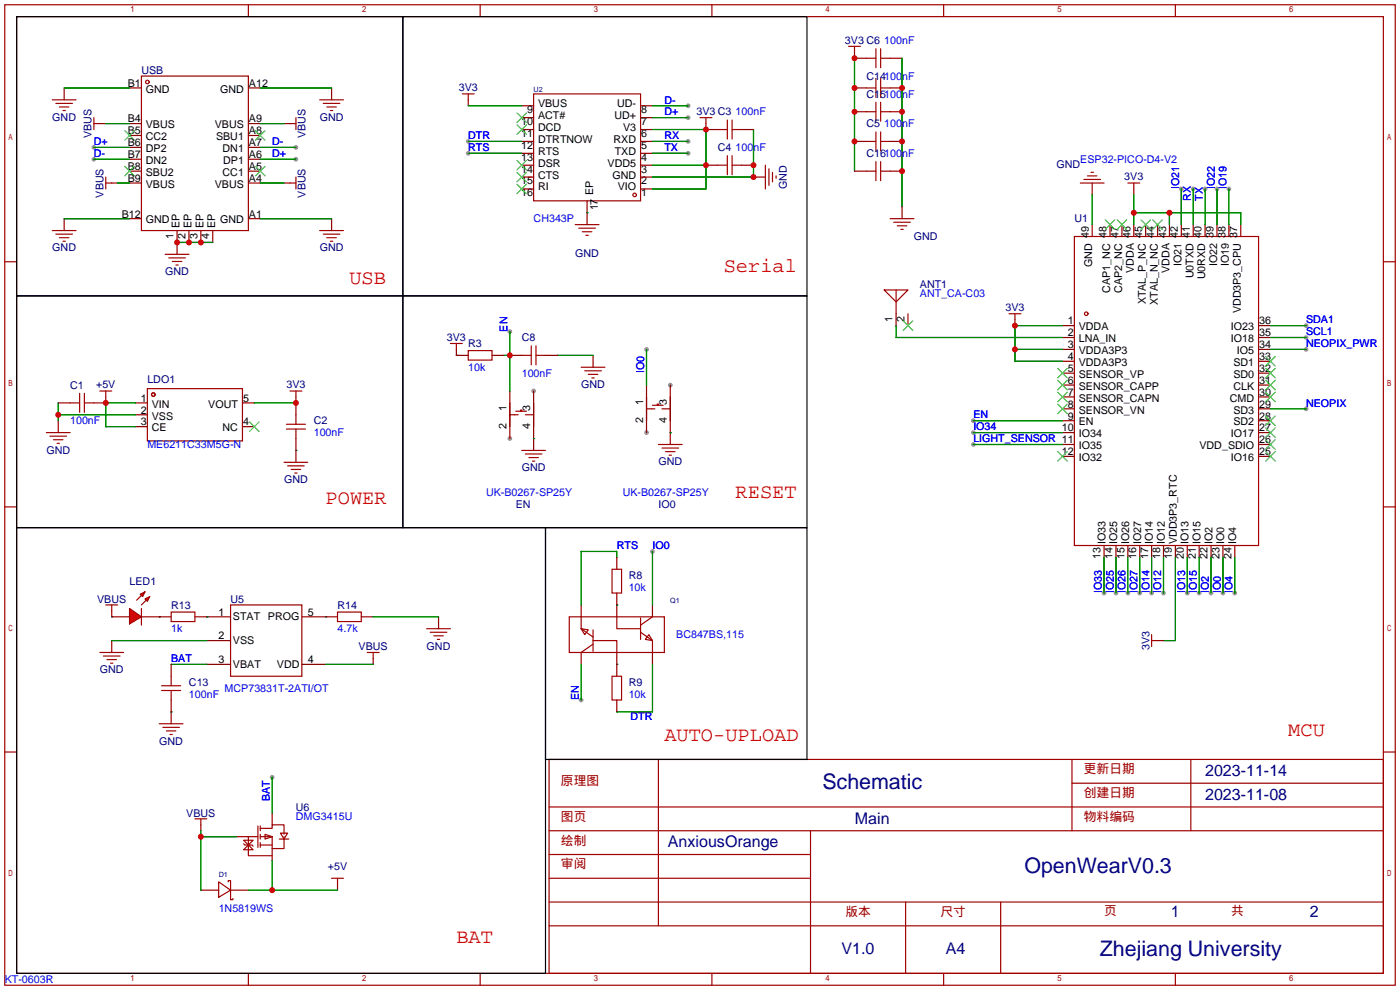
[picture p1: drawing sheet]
<svg xmlns="http://www.w3.org/2000/svg" width="299mm" height="212mm" viewBox="0 0 299 212" stroke-linecap="round" stroke-linejoin="round" font-family="sans-serif">
<g fill="#999">
<circle cx="109" cy="93.7" r=".51"/>
<circle cx="114" cy="83.6" r=".51"/>
<circle cx="138.2" cy="92.5" r=".51"/>
<circle cx="143.3" cy="82.3" r=".51"/>
<circle cx="63.2" cy="34" r=".51"/>
<circle cx="20.1" cy="31.5" r=".51"/>
<circle cx="63.2" cy="31.5" r=".51"/>
<circle cx="20.1" cy="34" r=".51"/>
<circle cx="147.1" cy="25.1" r=".51"/>
<circle cx="147.1" cy="22.6" r=".51"/>
<circle cx="100.1" cy="32.8" r=".51"/>
<circle cx="100.1" cy="30.2" r=".51"/>
<circle cx="147.1" cy="30.2" r=".51"/>
<circle cx="147.1" cy="32.8" r=".51"/>
<circle cx="261.4" cy="126.7" r=".51"/>
<circle cx="138.2" cy="74.7" r=".51"/>
<circle cx="208" cy="89.9" r=".51"/>
<circle cx="236" cy="126.7" r=".51"/>
<circle cx="238.5" cy="126.7" r=".51"/>
<circle cx="241" cy="126.7" r=".51"/>
<circle cx="246.1" cy="126.7" r=".51"/>
<circle cx="243.6" cy="126.7" r=".51"/>
<circle cx="248.7" cy="126.7" r=".51"/>
<circle cx="253.7" cy="126.7" r=".51"/>
<circle cx="256.3" cy="126.7" r=".51"/>
<circle cx="258.8" cy="126.7" r=".51"/>
<circle cx="263.9" cy="126.7" r=".51"/>
<circle cx="208" cy="92.5" r=".51"/>
<circle cx="208" cy="95" r=".51"/>
<circle cx="279.1" cy="74.7" r=".51"/>
<circle cx="279.1" cy="72.1" r=".51"/>
<circle cx="279.1" cy="69.6" r=".51"/>
<circle cx="279.1" cy="87.4" r=".51"/>
<circle cx="262.6" cy="40.4" r=".51"/>
<circle cx="260.1" cy="40.4" r=".51"/>
<circle cx="252.5" cy="40.4" r=".51"/>
<circle cx="255" cy="40.4" r=".51"/>
<circle cx="257.6" cy="40.4" r=".51"/>
<circle cx="109" cy="70.9" r=".51"/>
<circle cx="124.2" cy="149.6" r=".51"/>
<circle cx="139.4" cy="117.9" r=".51"/>
<circle cx="58.2" cy="166.1" r=".51"/>
</g>
<g fill="none" stroke="#a10000" stroke-width=".25">
<path d="M1 1h297.2v209.6h-297.2zM3.6 3.6h292.1v204.4h-292.1zM30.2 16.3h22.9v33h-22.9zM53.1 1v2.6M102.6 1v2.6M152.1 1v2.6M185.2 12.4h2M187.2 10.4v4.1M188.2 10.4v4.1M188.2 12.4h2M201.7 1v2.6M251.2 1v2.6"/>
<path d="M11.2 21.3h5.1M11.9 22.1h3.6M12.7 22.9h2M13.5 23.6h.5M20.1 26.4h1.2M20.1 25.1v2.6M22.6 39.1h1.3M22.6 37.8v2.6M62 39.1h1.2M62 26.4h1.2M63.2 25.1v2.6M63.2 37.8v2.6"/>
<path d="M68.3 21.3h5.1M69.1 22.1h3.5M69.8 22.9h2.1M70.6 23.6h.5M98.8 20.1h2.5M100.1 20.1v1.2M114 20.1h22.9v22.8h-22.9zM149.6 25.1h2.5M150.9 25.1v1.3M153.4 27.7h2M153.4 35.3h2M155.4 25.7v4"/>
<path d="M155.4 33.3v4M156.5 27.7h2M156.5 25.7v4M156.5 33.3v4M156.5 35.3h2M163.6 35.3v5.1M164.3 36.1v3.5M165.1 36.8v2.1M165.9 37.6v.5M230.9 39.1h5.1M231.6 38.4h3.6M232.4 37.6h2"/>
<path d="M233.2 36.8h.5M241 39.1h2.6M242.3 39.1v1.3M1 55.9h2.6M11.2 49.3h5.1M11.9 50h3.6M12.7 50.8h2M13.5 51.6h.5M35.3 54.4h5.1M36.1 55.1h3.5M36.8 55.9h2.1M37.6 56.6h.5"/>
<path d="M68.3 49.3h5.1M69.1 50h3.5M69.8 50.8h2.1M70.6 51.6h.5M122.9 48h5.1M123.7 48.8h3.6M124.5 49.5h2M125.2 50.3h.5M229.6 50.5h39.4v66.1h-39.4zM295.7 55.9h2.5M96.3 73.4h2.5M97.5 73.4v1.3"/>
<path d="M100.1 74.9h5.1v2.1h-5.1zM111.5 75.9h2M113.5 73.9v4.1M114.6 75.9h2M114.6 73.9v4.1M124.2 78.5h5.1M125 79.2h3.5M189 62h5.1l-2.6 2.5zM191.5 62v5.1M215.6 67.1h2.6M216.9 67.1v1.2M9.9 92.5h5.1"/>
<path d="M10.7 93.2h3.5M11.4 94h2.1M12.2 94.7h.5M15 86.1h2M17 84.1v4M18 86.1h2.1M18 84.1v4M21.3 83.6h2.6M22.6 83.6v1.2M31.5 83.1h20.3v11.1h-20.3zM60.7 98.8h5.1M61.2 91.7h4.1"/>
<path d="M61.2 90.7h4.1M61.5 99.6h3.5M62 83.6h2.5M63.2 83.6v1.2M63.2 88.6v2.1M63.2 91.7v2M109 86.1v5.1M109 88.6h1.7M110.2 87.9h2.3M111.3 87.9v-.3h.2v.3M111.5 96.3h5.1M112.3 88.6h1.7"/>
<path d="M112.3 97h3.5M113 97.8h2.1M113.8 98.6h.5M114 86.1v5.1M125.7 80h2.1M126.5 80.8h.5M138.2 84.8v5.1M138.2 87.4h1.8M139.4 86.6h2.3M140.5 86.6v-.2h.2v.2M140.7 95h5.1M141.5 87.4h1.8"/>
<path d="M141.5 95.8h3.5M142.2 96.5h2.1M143 97.3h.5M143.3 84.8v5.1M1 108.3h2.6M62.2 100.3h2.1M63 101.1h.5M295.7 108.3h2.5M21.3 139.4h5.1M22.6 129.3h2.5M23.9 129.3v1.3M30.2 130v3.6"/>
<path d="M36.6 130.8h5.1v2h-5.1zM49.3 129.3h15.2v15.2h-15.2zM72.1 130.8h5.1v2h-5.1zM78.5 139.4h2.5M79.8 139.4v1.3M121.7 131.8h20.3v7.6h-20.3zM124.2 134.4l1.5 .2-.7 1zM124.2 131.8v2.6M124.2 134.4l2.5 1.7M126.7 136.9h5.1v2.5M126.7 137.7l-2.5 1.7M126.7 134.6v4.6"/>
<path d="M130.8 121.7h2v5h-2zM131.8 131.8v2.6h5.1M136.9 135.1l2.5 1.8M136.9 132.1v4.6M138.7 135.6l.7 1.3-1.5-.2zM139.4 136.9v2.5M139.4 131.8l-2.5 1.8M246.1 135.6v2.6M246.1 136.9h1.3M22.1 140.2h3.6M22.9 141h2M23.6 141.7h.5"/>
<path d="M34 154.7h5.1M34.5 147.6h4.1M34.5 146.6h4.1M34.8 155.4h3.6M35.6 156.2h2M36.3 157h.5M36.6 144.5v2.1M36.6 147.6v2M130.8 144.5h2v5.1h-2zM1 160.7h2.6M41.7 175h2.5M42.9 175v1.3"/>
<path d="M52.1 179.6h2l-1 1zM55.1 178.8h-2v4.1h5.1M55.1 176.5v4.6M55.6 177h2.6v-.7h2.5v2M55.6 178.8h2.6v2.6h2.5v-2.6M55.6 176.5v1M55.6 178.3v1M56.6 178.3l1.6 .5-1.6 .5zM59.7 179.3h2M59.9 178.1h1.6l-.8 1.2zM117.3 162.3h178.4v45.7h-178.4zM117.3 177.5h178.4"/>
<path d="M117.3 172.5h178.4M140.7 162.3v35.6M173.2 177.5v30.5M229.1 162.3v15.2M229.1 167.4h66.6M254.5 162.3v15.2M295.7 160.7h2.5M46.7 188.5l2.6 1.7-2.6 1.6zM48.8 188.5v-.3h.5v4.1h.5v-.3M52.1 180.3l.2 .3h1.5l.3 .2M53.1 180.6l1 1h-2zM55.6 180.6h2.6"/>
<path d="M55.6 180.1v1M70.9 187.7h2.5M72.1 187.7v1.3M117.3 182.6h55.9M117.3 197.9h178.4M117.3 192.8h178.4M117.3 187.7h55.9M193.5 192.8v15.2M213.9 192.8v15.2M53.1 208v2.6M102.6 208v2.6M152.1 208v2.6"/>
<path d="M201.7 208v2.6M251.2 208v2.6"/>
<circle cx="31.5" cy="17.5" r=".38"/>
<circle cx="135.6" cy="41.7" r=".38"/>
<circle cx="232.2" cy="67.1" r=".38"/>
<circle cx="32.8" cy="84.3" r=".38"/>
</g>
<g fill="none" stroke="#870000" stroke-width=".25">
<path d="M13.7 18.8v2.5M27.7 18.8h2.5M53.1 18.8h2.5M70.9 18.8v2.5M182.6 12.4h2.6M190.2 12.4h2.6M21.3 26.4h1.3M23.9 39.1h1.2M27.7 26.4h2.5M27.7 29h2.5M27.7 31.5h2.5M27.7 34h2.5"/>
<path d="M27.7 36.6h2.5M27.7 39.1h2.5M53.1 26.4h2.5M53.1 29h2.5M53.1 31.5h2.5M53.1 34h2.5M53.1 36.6h2.5M53.1 39.1h2.5M60.7 26.4h1.3M60.7 39.1h1.3M100.1 21.3v1.3M111.5 37.8h2.5"/>
<path d="M111.5 35.3h2.5M111.5 32.8h2.5M111.5 30.2h2.5M111.5 27.7h2.5M111.5 25.1h2.5M111.5 22.6h2.5M136.9 37.8h2.5M136.9 35.3h2.5M136.9 32.8h2.5M136.9 30.2h2.5M136.9 27.7h2.5M136.9 25.1h2.5"/>
<path d="M136.9 22.6h2.5M150.9 35.3h2.5M150.9 26.4v1.3h2.5M158.5 35.3h2.5M158.5 27.7h2.5M161 37.8h2.6M233.4 39.1v2.6M13.7 46.7v2.6M27.7 46.7h2.5M37.8 49.3v5.1M40.4 49.3v2.5M42.9 49.3v2.5"/>
<path d="M45.5 49.3v2.5M53.1 46.7h2.5M70.9 46.7v2.6M111.5 40.4h2.5M125.5 42.9v5.1M136.9 40.4h2.5M233.4 48v2.5M237.2 48v2.5M239.8 48v2.5M242.3 40.4v1.3M242.3 48v2.5M244.9 48v2.5"/>
<path d="M247.4 48v2.5M249.9 48v2.5M252.5 48v2.5M255 48v2.5M257.6 48v2.5M260.1 48v2.5M262.6 48v2.5M265.2 48v2.5M97.5 74.7v1.2h2.6M105.2 75.9h2.5M109 75.9h2.5M116.6 75.9h2.5"/>
<path d="M126.7 75.9v2.6M191.5 67.1v2.5M194.1 67.1v2.5M216.9 68.3v1.3M227.1 69.6h2.5M227.1 72.1h2.5M227.1 74.7h2.5M227.1 77.2h2.5M227.1 79.8h2.5M269 69.6h2.5M269 72.1h2.5M269 74.7h2.5"/>
<path d="M269 77.2h2.5M269 79.8h2.5M12.4 86.1h2.6M12.4 89.9v2.6M22.6 84.8v1.3h-2.5M29 86.1h2.5M29 88.6h2.5M29 91.2h2.5M51.8 86.1h2.6M51.8 91.2h2.6M63.2 84.8v3.8M63.2 93.7v5.1"/>
<path d="M109 83.6v10.1M114 83.6v12.7M138.2 82.3v10.2M143.3 82.3v12.7M227.1 82.3h2.5M227.1 84.8h2.5M227.1 87.4h2.5M227.1 89.9h2.5M227.1 92.5h2.5M227.1 95h2.5M227.1 97.5h2.5M269 82.3h2.5"/>
<path d="M269 84.8h2.5M269 87.4h2.5M269 89.9h2.5M269 92.5h2.5M269 95h2.5M269 97.5h2.5M131.8 119.1v2.6M236 116.6v2.5M238.5 116.6v2.5M241 116.6v2.5M243.6 116.6v2.5M246.1 116.6v2.5"/>
<path d="M248.7 116.6v2.5M251.2 116.6v2.5M253.7 116.6v2.5M256.3 116.6v2.5M258.8 116.6v2.5M261.4 116.6v2.5M263.9 116.6v2.5M23.9 130.6v1.2M23.9 136.9v2.5M34 131.8h2.6M41.7 131.8h7.6M44.2 136.9h5.1"/>
<path d="M64.5 131.8h7.6M77.2 131.8h2.6M124.2 129.3v2.5M124.2 139.4v2.6M131.8 126.7v5.1M131.8 139.4v5.1M139.4 129.3v2.5M139.4 139.4v2.6M247.4 136.9h1.3M36.6 142v2.5M36.6 149.6v5.1M44.2 142h5.1"/>
<path d="M64.5 142h5.1M79.8 140.7v1.3M131.8 149.6v2.5M42.9 176.3v1.2M50.5 178.8h2.6M58.2 173.7v2.6M42.9 190.2h3.8M49.3 190.2h3.8M58.2 181.4v2.5M72.1 189v1.2"/>
</g>
<g fill="none" stroke="#3c3" stroke-width=".25">
<path d="M26.7 27.9l2 2.1M26.7 35.6l2 2M28.7 27.9l-2 2.1M28.7 35.6l-2 2M54.6 35.6l2 2M54.6 27.9l2 2.1M56.6 35.6l-2 2M56.6 27.9l-2 2.1M110.5 24.1l2 2.1M110.5 26.7l2 2M110.5 34.3l2 2M110.5 36.8l2 2.1"/>
<path d="M110.5 39.4l2 2M112.5 24.1l-2 2.1M112.5 26.7l-2 2M112.5 34.3l-2 2M112.5 36.8l-2 2.1M112.5 39.4l-2 2M236.2 47l2.1 2M238.3 47l-2.1 2M238.8 47l2 2M240.8 47l-2 2M243.8 47l2.1 2M245.9 47l-2.1 2"/>
<path d="M246.4 47l2 2M248.4 47l-2 2M193 68.6l2.1 2M195.1 68.6l-2.1 2M226.1 78.7l2 2.1M228.1 78.7l-2 2.1M270.5 78.7l2 2.1M270.5 76.2l2 2M272.5 78.7l-2 2.1M272.5 76.2l-2 2M53.3 90.2l2.1 2M55.4 90.2l-2.1 2"/>
<path d="M226.1 81.3l2 2M226.1 83.8l2 2.1M226.1 86.4l2 2M226.1 96.5l2 2.1M228.1 81.3l-2 2M228.1 83.8l-2 2.1M228.1 86.4l-2 2M228.1 96.5l-2 2.1M270.5 96.5l2 2.1M270.5 94l2 2M270.5 91.4l2 2.1M270.5 88.9l2 2"/>
<path d="M270.5 83.8l2 2.1M270.5 81.3l2 2M272.5 96.5l-2 2.1M272.5 94l-2 2M272.5 91.4l-2 2.1M272.5 88.9l-2 2M272.5 83.8l-2 2.1M272.5 81.3l-2 2"/>
</g>
<g fill="none" stroke="#008700" stroke-width=".25">
<path d="M13.7 18.8h14M55.6 18.8h15.3M20.1 34h7.6M20.1 31.5h7.6M22.6 26.4h5.1M25.1 39.1h2.6M55.6 39.1h5.1M55.6 34h7.6M55.6 31.5h7.6M55.6 26.4h5.1M100.1 22.6h11.4M100.1 32.8h11.4"/>
<path d="M100.1 30.2h11.4M139.4 22.6h7.7M139.4 25.1h7.7M139.4 32.8h7.7M139.4 30.2h7.7M139.4 27.7h11.5v12.7h-11.5M139.4 35.3h11.5M161 27.7v10.1h-21.6M13.7 46.7h14M37.8 51.8h7.7M55.6 46.7h15.3M125.5 45.5h.1"/>
<path d="M242.3 45.5h22.9v2.5M242.3 41.7v6.3M249.9 45.5v2.5M252.5 40.4v7.6M255 40.4v7.6M257.6 40.4v7.6M260.1 40.4v7.6M262.6 40.4v7.6M97.5 75.9h.1M107.7 75.9h1.3M109 70.9v12.7M119.1 75.9h7.6"/>
<path d="M138.2 74.7v7.6M191.5 69.6v2.5h35.6M216.9 74.7h10.2M227.1 69.6h-10.2v7.6h10.2M271.5 74.7h7.6M271.5 69.6h7.6M271.5 72.1h7.6M12.4 86.1v3.8M12.4 88.6h16.6M29 86.1h-6.4v5.1h6.4M54.4 86.1h8.8M63.2 96.3h.1"/>
<path d="M114 93.7h.1M143.3 92.5h.1M208 89.9h19.1M208 92.5h19.1M208 95h19.1M271.5 87.4h7.6M131.8 119.1v-1.2h-7.6v11.4M139.4 117.9v11.4M236 119.1v7.6M238.5 119.1v7.6M241 119.1v7.6M243.6 119.1v7.6"/>
<path d="M246.1 119.1v7.6M248.7 119.1v7.6M251.2 119.1v17.8h-2.5M253.7 119.1v7.6M256.3 119.1v7.6M258.8 119.1v7.6M261.4 119.1v7.6M263.9 119.1v7.6M23.9 131.8h.1M23.9 136.9h20.3M34 131.8h.1M44.2 131.8h.1"/>
<path d="M69.6 131.8h.1M131.8 129.3h.1M36.6 152.1h.1M36.6 142h7.6M69.6 142h10.2M124.2 142v7.6M131.8 142h.1M139.4 142v10.1h-7.6M42.9 178.8h7.6M42.9 177.5v12.7M58.2 166.1v7.6M53.1 190.2h19"/>
<path d="M58.2 183.9v6.3"/>
</g>
<path d="M3.6 3.6h82.5v59.6h-82.5zM86.1 3.6h86.4v59.6h-86.4zM3.6 63.2h82.5v49.6h-82.5zM86.1 63.2h86.4v49.6h-86.4zM3.6 112.8h113v95.2h-113zM116.6 112.8h55.9v49.5h-55.9z" fill="none" stroke="#000" stroke-width=".25"/>
<g fill="#f00" stroke="#a10000" stroke-width=".25">
<path d="M27.7 130l2.5 1.8-2.5 1.6z"/>
<path d="M30 127l1-.5-.5 1z"/>
<path d="M31 128l1-.5-.5 1z"/>
</g>
<g fill="none" stroke="#a10000" stroke-width=".25">
<path d="M181.4 9.9h2.5M182.6 9.9v1.3M185.2 18.8h2M187.2 16.8v4M188.2 16.8v4M188.2 18.8h2M185.2 23.9h2M185.2 30.2h2M185.2 36.6h2M187.2 21.8v4.1M187.2 28.2v4.1M187.2 34.5v4.1"/>
<path d="M188.2 21.8v4.1M188.2 28.2v4.1M188.2 34.5v4.1M188.2 23.9h2M188.2 30.2h2M188.2 36.6h2M190.2 46.7h5.1M191 47.5h3.6M191.8 48.3h2M192.5 49h.5M30.2 127.3l-1 1M31.2 128.3l-1 1"/>
<path d="M91.2 134.4h5.1M91.9 135.1h3.6M92.7 135.9h2M93.5 136.7h.5"/>
</g>
<g fill="none" stroke="#870000" stroke-width=".25">
<path d="M182.6 18.8h2.6M182.6 11.2v1.2M190.2 18.8h2.6M182.6 23.9h2.6M182.6 30.2h2.6M182.6 36.6h2.6M190.2 23.9h2.6M190.2 30.2h2.6M190.2 36.6h2.6M192.8 44.2v2.5M23.9 131.8h3.8M30.2 131.8h3.8"/>
<path d="M93.7 131.8v2.6"/>
</g>
<path d="M182.6 12.4v24.2M192.8 12.4v31.8M233.4 41.7v6.3M79.8 131.8h13.9" fill="none" stroke="#008700" stroke-width=".25"/>
<g fill="#c00">
<circle cx="37.8" cy="51.8" r=".63"/>
<circle cx="40.4" cy="51.8" r=".63"/>
<circle cx="42.9" cy="51.8" r=".63"/>
<circle cx="22.6" cy="86.1" r=".63"/>
<circle cx="12.4" cy="88.6" r=".63"/>
<circle cx="63.2" cy="86.1" r=".63"/>
<circle cx="161" cy="37.8" r=".63"/>
<circle cx="161" cy="35.3" r=".63"/>
<circle cx="150.9" cy="27.7" r=".63"/>
<circle cx="150.9" cy="35.3" r=".63"/>
<circle cx="216.9" cy="74.7" r=".63"/>
<circle cx="216.9" cy="69.6" r=".63"/>
<circle cx="249.9" cy="45.5" r=".63"/>
<circle cx="242.3" cy="45.5" r=".63"/>
<circle cx="109" cy="75.9" r=".63"/>
<circle cx="42.9" cy="178.8" r=".63"/>
<circle cx="58.2" cy="190.2" r=".63"/>
<circle cx="182.6" cy="18.8" r=".63"/>
<circle cx="182.6" cy="12.4" r=".63"/>
<circle cx="182.6" cy="23.9" r=".63"/>
<circle cx="182.6" cy="30.2" r=".63"/>
<circle cx="192.8" cy="18.8" r=".63"/>
<circle cx="192.8" cy="23.9" r=".63"/>
<circle cx="192.8" cy="30.2" r=".63"/>
<circle cx="192.8" cy="36.6" r=".63"/>
</g>
<g font-size="4.6" fill="#000080">
<text x="175.8" y="168.7">Schematic</text>
<text x="218.9" y="186.5">OpenWearV0.3</text>
<text x="235.1" y="204.3">Zhejiang University</text>
</g>
<g font-size="4.3" fill="#f00">
<text x="154.7" y="58.1">Serial</text>
<text x="74.7" y="60.7">USB</text>
<text x="69.6" y="107.7">POWER</text>
<text x="157.2" y="106.4">RESET</text>
<text x="142" y="158.5">AUTO-UPLOAD</text>
<text x="275.3" y="157.2">MCU</text>
<text x="97.5" y="201.6">BAT</text>
</g>
<g font-size="3.4" fill="#000080">
<text x="257.6" y="165.8">2023-11-14</text>
<text x="257.6" y="170.9">2023-11-08</text>
<text x="182.7" y="176">Main</text>
<text x="142.7" y="181.1">AnxiousOrange</text>
<text x="250.3" y="196.1">1</text>
<text x="280" y="196.1">2</text>
<text x="179.9" y="203.9">V1.0</text>
<text x="202.1" y="203.9">A4</text>
</g>
<g font-size="2.7" fill="#a00000">
<text x="119.9" y="167.8">原理图</text>
<text x="231.6" y="165.3">更新日期</text>
<text x="231.6" y="170.3">创建日期</text>
<text x="119.9" y="175.4">图页</text>
<text x="231.6" y="175.4">物料编码</text>
<text x="119.9" y="185.6">审阅</text>
<text x="119.9" y="180.5">绘制</text>
<text x="180.7" y="195.7">版本</text>
<text x="201" y="195.7">尺寸</text>
<text x="236" y="195.5">页</text>
<text x="263.1" y="195.5">共</text>
</g>
<g font-size="2.3" fill="#000080">
<text x="180.6" y="9.3">3V3 C6</text>
<text x="30.2" y="15.8">USB</text>
<text x="185.2" y="17">C14100nF</text>
<text x="98" y="19.5">3V3</text>
<text x="185.2" y="20.9">C15100nF</text>
<text x="11.2" y="25.8">GND</text>
<text x="19.6" y="29.5" transform="rotate(-90 19.6 29.5)">VBUS</text>
<text x="65.3" y="29.5" transform="rotate(-90 65.3 29.5)">VBUS</text>
<text x="68.3" y="25.8">GND</text>
<text x="148.8" y="24.5">3V3 C3</text>
<text x="185.2" y="27.2">C5</text>
<text x="153.4" y="32.3">C4</text>
<text x="185.2" y="33.6">C16100nF</text>
<text x="225.8" y="36">GND</text>
<text x="168.2" y="40.4" transform="rotate(-90 168.2 40.4)">GND</text>
<text x="240.3" y="38.5">3V3</text>
<text x="22.1" y="42.2" transform="rotate(-90 22.1 42.2)">VBUS</text>
<text x="65.3" y="42.2" transform="rotate(-90 65.3 42.2)">VBUS</text>
<text x="229.6" y="47.5">U1</text>
<text x="11.2" y="53.7">GND</text>
<text x="68.3" y="53.7">GND</text>
<text x="195.3" y="51.2">GND</text>
<text x="35.3" y="58.8">GND</text>
<text x="122.9" y="55">GND</text>
<text x="196.6" y="61.5">ANT1</text>
<text x="214.9" y="66.4">3V3</text>
<text x="95.5" y="72.8">3V3</text>
<text x="100.1" y="74.2">R3</text>
<text x="111.5" y="72.9">C8</text>
<text x="15" y="83.1">C1</text>
<text x="20.5" y="83">+5V</text>
<text x="31.5" y="81.8">LDO1</text>
<text x="61.2" y="83">3V3</text>
<text x="124.2" y="83">GND</text>
<text x="67.1" y="90.7">C2</text>
<text x="9.9" y="96.9">GND</text>
<text x="111.5" y="100.7">GND</text>
<text x="140.7" y="99.5">GND</text>
<text x="60.7" y="103.3">GND</text>
<text x="110.2" y="108.5">EN</text>
<text x="140.7" y="108.5">IO0</text>
<text x="27.7" y="125">LED1</text>
<text x="134.4" y="123.7">R8</text>
<text x="20.8" y="128.8">VBUS</text>
<text x="36.6" y="130.1">R13</text>
<text x="49.3" y="128.8">U5</text>
<text x="72.1" y="130.1">R14</text>
<text x="21.3" y="143.9">GND</text>
<text x="76.6" y="139">VBUS</text>
<text x="91.2" y="138.8">GND</text>
<text x="245.6" y="138.9" transform="rotate(-90 245.6 138.9)">3V3</text>
<text x="40.4" y="146.6">C13</text>
<text x="134.4" y="146.6">R9</text>
<text x="34" y="159.2">GND</text>
<text x="63.2" y="173.3">U6</text>
<text x="39.8" y="174.5">VBUS</text>
<text x="70.1" y="185.8">+5V</text>
</g>
<g font-size="2.3" fill="#00f">
<text x="189" y="9.4">100nF</text>
<text x="142" y="22.1">D-</text>
<text x="100.1" y="29.7">DTR</text>
<text x="142" y="24.7">D+</text>
<text x="142" y="29.7">RX</text>
<text x="157.2" y="24.7">100nF</text>
<text x="189" y="27.2">100nF</text>
<text x="20.1" y="31">D+</text>
<text x="20.1" y="33.6">D-</text>
<text x="58.2" y="33.6">D+</text>
<text x="58.2" y="31">D-</text>
<text x="100.1" y="32.3">RTS</text>
<text x="142" y="32.3">TX</text>
<text x="157.2" y="32.3">100nF</text>
<text x="230.9" y="34.8">ESP32-PICO-D4-V2</text>
<text x="252" y="40.4" transform="rotate(-90 252 40.4)">IO21</text>
<text x="259.6" y="40.4" transform="rotate(-90 259.6 40.4)">IO22</text>
<text x="262.2" y="40.4" transform="rotate(-90 262.2 40.4)">IO19</text>
<text x="114" y="47.5">CH343P</text>
<text x="254.5" y="42.9" transform="rotate(-90 254.5 42.9)">RX</text>
<text x="257.1" y="42.9" transform="rotate(-90 257.1 42.9)">TX</text>
<text x="196.6" y="63.5">ANT_CA-C03</text>
<text x="108.5" y="70.9" transform="rotate(-90 108.5 70.9)">EN</text>
<text x="279.1" y="71.7">SCL1</text>
<text x="279.1" y="69.1">SDA1</text>
<text x="279.1" y="74.2">NEOPIX_PWR</text>
<text x="100.1" y="79.3">10k</text>
<text x="111.5" y="80.5">100nF</text>
<text x="137.7" y="79.8" transform="rotate(-90 137.7 79.8)">IO0</text>
<text x="208" y="89.4">EN</text>
<text x="279.1" y="86.9">NEOPIX</text>
<text x="15" y="90.7">100nF</text>
<text x="31.5" y="95.8">ME6211C33M5G-N</text>
<text x="67.1" y="93.2">100nF</text>
<text x="208" y="92">IO34</text>
<text x="208" y="94.5">LIGHT_SENSOR 11</text>
<text x="103.9" y="105.9">UK-B0267-SP25Y</text>
<text x="133.1" y="105.9">UK-B0267-SP25Y</text>
<text x="131.8" y="117.4">RTS</text>
<text x="139.4" y="117.4">IO0</text>
<text x="134.4" y="126.3">10k</text>
<text x="235.5" y="126.7" transform="rotate(-90 235.5 126.7)">IO33</text>
<text x="238" y="126.7" transform="rotate(-90 238 126.7)">IO25</text>
<text x="240.6" y="126.7" transform="rotate(-90 240.6 126.7)">IO26</text>
<text x="243.1" y="126.7" transform="rotate(-90 243.1 126.7)">IO27</text>
<text x="245.6" y="126.7" transform="rotate(-90 245.6 126.7)">IO14</text>
<text x="248.2" y="126.7" transform="rotate(-90 248.2 126.7)">IO12</text>
<text x="253.3" y="126.7" transform="rotate(-90 253.3 126.7)">IO13</text>
<text x="255.8" y="126.7" transform="rotate(-90 255.8 126.7)">IO15</text>
<text x="258.3" y="126.7" transform="rotate(-90 258.3 126.7)">IO2</text>
<text x="260.9" y="126.7" transform="rotate(-90 260.9 126.7)">IO0</text>
<text x="263.4" y="126.7" transform="rotate(-90 263.4 126.7)">IO4</text>
<text x="36.6" y="135.2">1k</text>
<text x="72.1" y="135.2">4.7k</text>
<text x="144.5" y="136.4">BC847BS,115</text>
<text x="36.6" y="141.5">BAT</text>
<text x="40.4" y="149.1">100nF</text>
<text x="48" y="147.9">MCP73831T-2ATI/OT</text>
<text x="123.7" y="149.6" transform="rotate(-90 123.7 149.6)">EN</text>
<text x="134.4" y="149.1">10k</text>
<text x="134.7" y="154">DTR</text>
<text x="57.7" y="171.2" transform="rotate(-90 57.7 171.2)">BAT</text>
<text x="63.2" y="175.3">DMG3415U</text>
<text x="46.7" y="194.8">1N5819WS</text>
<text x="1" y="210.1">KT-0603R</text>
</g>
<g font-size="2.3">
<text x="27.3" y="18.5">B1</text>
<text x="31.2" y="19.8">GND</text>
<text x="47.1" y="19.8">GND</text>
<text x="53.2" y="18.5">A12</text>
<text x="115" y="22.9">VBUS</text>
<text x="131.9" y="22.9">UD-</text>
<text x="27.3" y="26.2">B4</text>
<text x="27.3" y="28.7">B5</text>
<text x="31.2" y="27.4">VBUS</text>
<text x="31.2" y="30">CC2</text>
<text x="45.9" y="27.4">VBUS</text>
<text x="46.2" y="30">SBU1</text>
<text x="53.2" y="28.7">A8</text>
<text x="53.2" y="26.2">A9</text>
<text x="111.4" y="26.7">10</text>
<text x="111.4" y="29.3">11</text>
<text x="112.6" y="24.2">9</text>
<text x="115" y="25.4">ACT#</text>
<text x="115" y="28">DCD</text>
<text x="131.3" y="25.4">UD+</text>
<text x="133.2" y="28">V3</text>
<text x="137" y="29.3">6</text>
<text x="137" y="26.7">7</text>
<text x="137" y="24.2">8</text>
<text x="27.3" y="31.2">B6</text>
<text x="27.3" y="33.8">B7</text>
<text x="31.2" y="32.5">DP2</text>
<text x="31.2" y="35.1">DN2</text>
<text x="47.6" y="32.5">DN1</text>
<text x="47.7" y="35.1">DP1</text>
<text x="53.2" y="33.8">A6</text>
<text x="53.2" y="31.2">A7</text>
<text x="111.4" y="31.8">12</text>
<text x="111.4" y="34.3">13</text>
<text x="115" y="30.5">DTRTNOW</text>
<text x="115" y="33.1">RTS</text>
<text x="115" y="35.6">DSR</text>
<text x="129.9" y="35.6">VDD5</text>
<text x="131.1" y="30.5">RXD</text>
<text x="131.4" y="33.1">TXD</text>
<text x="137" y="34.3">4</text>
<text x="137" y="31.8">5</text>
<text x="27.3" y="36.3">B8</text>
<text x="27.3" y="38.9">B9</text>
<text x="31.2" y="37.6">SBU2</text>
<text x="31.2" y="40.1">VBUS</text>
<text x="45.9" y="40.1">VBUS</text>
<text x="47.6" y="37.6">CC1</text>
<text x="53.2" y="38.9">A4</text>
<text x="53.2" y="36.3">A5</text>
<text x="111.4" y="36.9">14</text>
<text x="111.4" y="39.4">15</text>
<text x="111.4" y="42">16</text>
<text x="115" y="38.1">CTS</text>
<text x="115" y="40.7">RI</text>
<text x="126.8" y="41.7" transform="rotate(-90 126.8 41.7)">EP</text>
<text x="130.9" y="38.1">GND</text>
<text x="132" y="40.7">VIO</text>
<text x="137" y="42">1</text>
<text x="137" y="39.4">2</text>
<text x="137" y="36.9">3</text>
<text x="26" y="46.5">B12</text>
<text x="31.2" y="47.8">GND</text>
<text x="47.1" y="47.8">GND</text>
<text x="53.2" y="46.5">A1</text>
<text x="127.8" y="45" transform="rotate(-90 127.8 45)">17</text>
<text x="37.1" y="51.2" transform="rotate(-90 37.1 51.2)">1</text>
<text x="38.4" y="48.8" transform="rotate(-90 38.4 48.8)">EP</text>
<text x="39.7" y="51.2" transform="rotate(-90 39.7 51.2)">2</text>
<text x="40.9" y="48.8" transform="rotate(-90 40.9 48.8)">EP</text>
<text x="42.2" y="51.2" transform="rotate(-90 42.2 51.2)">3</text>
<text x="43.5" y="48.8" transform="rotate(-90 43.5 48.8)">EP</text>
<text x="44.7" y="51.2" transform="rotate(-90 44.7 51.2)">4</text>
<text x="46" y="48.8" transform="rotate(-90 46 48.8)">EP</text>
<text x="232.7" y="50.9" transform="rotate(-90 232.7 50.9)">49</text>
<text x="236.5" y="50.9" transform="rotate(-90 236.5 50.9)">48</text>
<text x="239" y="50.9" transform="rotate(-90 239 50.9)">47</text>
<text x="241.6" y="50.9" transform="rotate(-90 241.6 50.9)">46</text>
<text x="244.1" y="50.9" transform="rotate(-90 244.1 50.9)">45</text>
<text x="246.7" y="50.9" transform="rotate(-90 246.7 50.9)">44</text>
<text x="249.2" y="50.9" transform="rotate(-90 249.2 50.9)">43</text>
<text x="251.7" y="50.9" transform="rotate(-90 251.7 50.9)">42</text>
<text x="254.3" y="50.9" transform="rotate(-90 254.3 50.9)">41</text>
<text x="256.8" y="50.9" transform="rotate(-90 256.8 50.9)">40</text>
<text x="259.4" y="50.9" transform="rotate(-90 259.4 50.9)">39</text>
<text x="261.9" y="50.9" transform="rotate(-90 261.9 50.9)">38</text>
<text x="264.4" y="50.9" transform="rotate(-90 264.4 50.9)">37</text>
<text x="233.5" y="57.1" transform="rotate(-90 233.5 57.1)">GND</text>
<text x="242.3" y="58.3" transform="rotate(-90 242.3 58.3)">VDDA</text>
<text x="250" y="58.3" transform="rotate(-90 250 58.3)">VDDA</text>
<text x="252.5" y="56.9" transform="rotate(-90 252.5 56.9)">IO21</text>
<text x="255" y="59.5" transform="rotate(-90 255 59.5)">U0TXD</text>
<text x="257.6" y="59.7" transform="rotate(-90 257.6 59.7)">U0RXD</text>
<text x="260.1" y="56.9" transform="rotate(-90 260.1 56.9)">IO22</text>
<text x="262.7" y="56.9" transform="rotate(-90 262.7 56.9)">IO19</text>
<text x="237.3" y="62.5" transform="rotate(-90 237.3 62.5)">CAP1_NC</text>
<text x="239.8" y="62.5" transform="rotate(-90 239.8 62.5)">CAP2_NC</text>
<text x="244.9" y="65.1" transform="rotate(-90 244.9 65.1)">XTAL_P_NC</text>
<text x="247.4" y="65.2" transform="rotate(-90 247.4 65.2)">XTAL_N_NC</text>
<text x="190.8" y="68.8" transform="rotate(-90 190.8 68.8)">1</text>
<text x="193.3" y="68.8" transform="rotate(-90 193.3 68.8)">2</text>
<text x="228.2" y="69.3">1</text>
<text x="228.2" y="71.9">2</text>
<text x="230.6" y="70.6">VDDA</text>
<text x="263.1" y="70.6">IO23</text>
<text x="265.2" y="67" transform="rotate(-90 265.2 67)">VDD3P3_CPU</text>
<text x="269.1" y="71.9">35</text>
<text x="269.1" y="69.3">36</text>
<text x="228.2" y="74.4">3</text>
<text x="228.2" y="77">4</text>
<text x="230.6" y="73.2">LNA_IN</text>
<text x="230.6" y="75.7">VDDA3P3</text>
<text x="263.1" y="73.2">IO18</text>
<text x="264.4" y="75.7">IO5</text>
<text x="269.1" y="77">33</text>
<text x="269.1" y="74.4">34</text>
<text x="228.2" y="79.5">5</text>
<text x="228.2" y="82">6</text>
<text x="230.6" y="78.2">VDDA3P3</text>
<text x="230.6" y="80.8">SENSOR_VP</text>
<text x="230.6" y="83.3">SENSOR_CAPP</text>
<text x="263.6" y="83.3">CLK</text>
<text x="263.6" y="80.8">SD0</text>
<text x="263.6" y="78.2">SD1</text>
<text x="269.1" y="82">31</text>
<text x="269.1" y="79.5">32</text>
<text x="30.1" y="85.9">1</text>
<text x="30.1" y="88.4">2</text>
<text x="32.4" y="87.1">VIN</text>
<text x="32.4" y="89.7">VSS</text>
<text x="44.5" y="87.1">VOUT</text>
<text x="51.9" y="85.9">5</text>
<text x="108.2" y="87.9" transform="rotate(-90 108.2 87.9)">1</text>
<text x="113.3" y="87.9" transform="rotate(-90 113.3 87.9)">3</text>
<text x="137.4" y="86.6" transform="rotate(-90 137.4 86.6)">1</text>
<text x="142.5" y="86.6" transform="rotate(-90 142.5 86.6)">3</text>
<text x="228.2" y="84.6">7</text>
<text x="228.2" y="87.1">8</text>
<text x="228.2" y="89.7">9</text>
<text x="230.6" y="85.9">SENSOR_CAPN</text>
<text x="230.6" y="88.4">SENSOR_VN</text>
<text x="262.8" y="85.9">CMD</text>
<text x="263.6" y="88.4">SD3</text>
<text x="269.1" y="89.7">28</text>
<text x="269.1" y="87.1">29</text>
<text x="269.1" y="84.6">30</text>
<text x="30.1" y="90.9">3</text>
<text x="32.4" y="92.2">CE</text>
<text x="47.6" y="92.2">NC</text>
<text x="51.9" y="90.9">4</text>
<text x="108.2" y="91.7" transform="rotate(-90 108.2 91.7)">2</text>
<text x="113.3" y="91.7" transform="rotate(-90 113.3 91.7)">4</text>
<text x="137.4" y="90.4" transform="rotate(-90 137.4 90.4)">2</text>
<text x="142.5" y="90.4" transform="rotate(-90 142.5 90.4)">4</text>
<text x="226.9" y="92.2">10</text>
<text x="230.6" y="90.9">EN</text>
<text x="230.6" y="93.5">IO34</text>
<text x="263.1" y="93.5">IO17</text>
<text x="263.6" y="90.9">SD2</text>
<text x="269.1" y="94.7">26</text>
<text x="269.1" y="92.2">27</text>
<text x="226.9" y="97.3">12</text>
<text x="230.6" y="96">IO35</text>
<text x="230.6" y="98.6">IO32</text>
<text x="256.4" y="96">VDD_SDIO</text>
<text x="263.1" y="98.6">IO16</text>
<text x="269.1" y="97.3">25</text>
<text x="235.2" y="119.5" transform="rotate(-90 235.2 119.5)">13</text>
<text x="236.2" y="116.3" transform="rotate(-90 236.2 116.3)">IO33</text>
<text x="237.8" y="119.5" transform="rotate(-90 237.8 119.5)">14</text>
<text x="238.8" y="116.3" transform="rotate(-90 238.8 116.3)">IO25</text>
<text x="240.3" y="119.5" transform="rotate(-90 240.3 119.5)">15</text>
<text x="241.3" y="116.3" transform="rotate(-90 241.3 116.3)">IO26</text>
<text x="242.9" y="119.5" transform="rotate(-90 242.9 119.5)">16</text>
<text x="243.9" y="116.3" transform="rotate(-90 243.9 116.3)">IO27</text>
<text x="245.4" y="119.5" transform="rotate(-90 245.4 119.5)">17</text>
<text x="246.4" y="116.3" transform="rotate(-90 246.4 116.3)">IO14</text>
<text x="247.9" y="119.5" transform="rotate(-90 247.9 119.5)">18</text>
<text x="248.9" y="116.3" transform="rotate(-90 248.9 116.3)">IO12</text>
<text x="250.5" y="119.5" transform="rotate(-90 250.5 119.5)">19</text>
<text x="251.5" y="116.3" transform="rotate(-90 251.5 116.3)">VDD3P3_RTC</text>
<text x="253" y="119.5" transform="rotate(-90 253 119.5)">20</text>
<text x="254" y="116.3" transform="rotate(-90 254 116.3)">IO13</text>
<text x="255.6" y="119.5" transform="rotate(-90 255.6 119.5)">21</text>
<text x="256.6" y="116.3" transform="rotate(-90 256.6 116.3)">IO15</text>
<text x="258.1" y="119.5" transform="rotate(-90 258.1 119.5)">22</text>
<text x="259.1" y="116.3" transform="rotate(-90 259.1 116.3)">IO2</text>
<text x="260.6" y="119.5" transform="rotate(-90 260.6 119.5)">23</text>
<text x="261.6" y="116.3" transform="rotate(-90 261.6 116.3)">IO0</text>
<text x="263.2" y="119.5" transform="rotate(-90 263.2 119.5)">24</text>
<text x="264.2" y="116.3" transform="rotate(-90 264.2 116.3)">IO4</text>
<text x="46.7" y="131.6">1</text>
<text x="65.8" y="131.6">5</text>
<text x="46.7" y="136.7">2</text>
<text x="49.8" y="132.6">STAT</text>
<text x="49.8" y="137.7">VSS</text>
<text x="57.3" y="132.6">PROG</text>
<text x="46.7" y="141.7">3</text>
<text x="49.8" y="142.8">VBAT</text>
<text x="59.2" y="142.8">VDD</text>
<text x="65.8" y="141.7">4</text>
</g>
<g font-size="1.5" fill="#000080">
<text x="114" y="19.7">U2</text>
<text x="143.3" y="129">Q1</text>
<text x="46.7" y="187.4">D1</text>
</g>
</svg>
